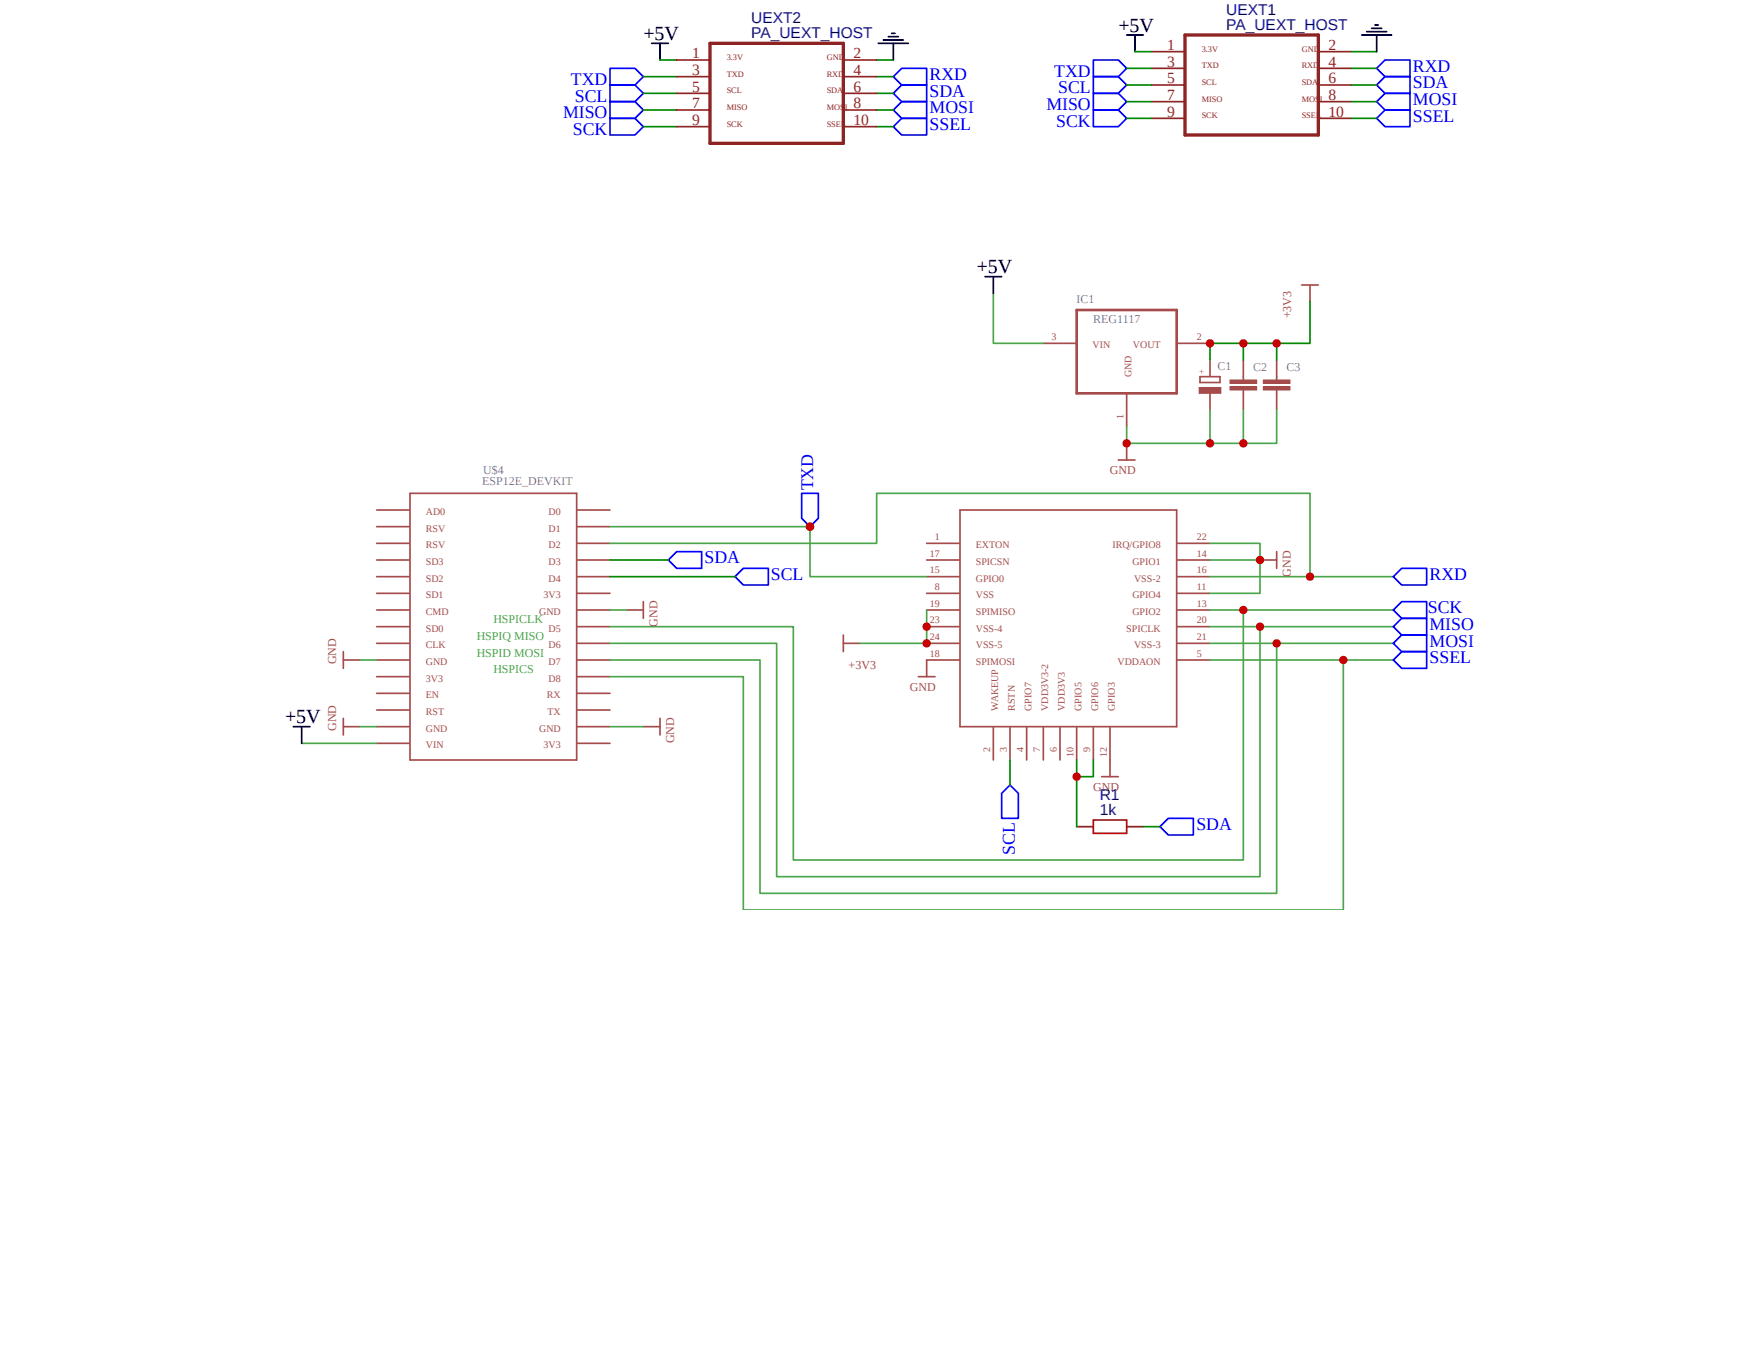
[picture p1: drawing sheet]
<svg xmlns="http://www.w3.org/2000/svg" width="279mm" height="216mm" viewBox="0 0 279 216" stroke-linecap="round" stroke-linejoin="round" font-family="sans-serif">
<g fill="none" stroke="#a54b4b" stroke-width=".26">
<path d="M165.6 54.5h5.2M186.9 54.5h5.2M190.5 59.8h3.2v.9h-3.2zM65.1 78.3h26.4v42.3h-26.4zM177.5 73h2.7M178.9 62.5v5.2M178.9 70.4v2.6M59.8 81h5.2M59.8 86.3h5.2M59.8 88.9h5.2M59.8 91.5h5.2M59.8 94.2h5.2"/>
<path d="M59.8 96.8h5.2M59.8 99.5h5.2M59.8 83.6h5.2M91.6 81h5.2M91.6 86.3h5.2M91.6 88.9h5.2M91.6 91.5h5.2M91.6 94.2h5.2M91.6 96.8h5.2M91.6 99.5h5.2M91.6 83.6h5.2M99.5 96.8h2.6"/>
<path d="M102.1 95.5v2.7M147.1 86.3h5.2M147.1 88.9h5.2M147.1 91.5h5.2M147.1 94.2h5.2M147.1 96.8h5.2M147.1 99.5h5.2M152.4 81h34.4v34.4h-34.4zM186.9 86.3h5.2M186.9 88.9h5.2M186.9 91.5h5.2M186.9 94.2h5.2"/>
<path d="M186.9 96.8h5.2M186.9 99.5h5.2M200 88.9h2.7M202.7 87.6v2.6M54.5 115.4h2.6M54.5 104.8h2.6M54.5 103.5v2.6M54.5 114v2.7M59.8 115.4h5.2M59.8 102.1h5.2M59.8 104.8h5.2M59.8 107.4h5.2"/>
<path d="M59.8 118h5.2M59.8 112.7h5.2M59.8 110.1h5.2M91.6 115.4h5.2M91.6 102.1h5.2M91.6 104.8h5.2M91.6 107.4h5.2M91.6 118h5.2M91.6 112.7h5.2M91.6 110.1h5.2M102.1 115.4h2.7M104.8 114v2.7"/>
<path d="M133.9 102.1h2.6M133.9 100.8v2.7M145.8 107.4h2.6M147.1 102.1h5.2M152.3 104.8h-5.2v2.6M157.7 115.4v5.2M160.3 115.4v5.2M163 115.4v5.2M165.6 115.4v5.2M168.3 115.4v5.2M170.9 115.4v5.2M173.6 115.4v5.2"/>
<path d="M176.2 115.4v7.9M186.9 102.1h5.2M186.9 104.8h5.2M174.9 123.3h2.6"/>
</g>
<path d="M170.9 49.2h15.9v13.2h-15.9z" fill="none" stroke="#a54b4b" stroke-width=".42"/>
<path d="M190.4 61.5h3.4v.9h-3.4z" fill="#a54b4b"/>
<path d="M190.4 61.5h3.4v.9h-3.4z" fill="none" stroke="#a54b4b" stroke-width=".16"/>
<path d="M192.1 57.1v2.7M197.4 59.8v.5M192.1 62.5v2.6M197.4 61.9v.5" fill="none" stroke="#a54b4b" stroke-width=".26"/>
<path d="M195.3 61.4h4.2v.5h-4.2z" fill="#a54b4b"/>
<path d="M195.3 61.4h4.2v.5h-4.2z" fill="none" stroke="#a54b4b" stroke-width=".16"/>
<path d="M195.3 60.3h4.2v.6h-4.2z" fill="#a54b4b"/>
<path d="M195.3 60.3h4.2v.6h-4.2z" fill="none" stroke="#a54b4b" stroke-width=".16"/>
<path d="M197.4 57.1v2.7M202.7 59.8v.5M197.4 62.5v2.6M202.7 61.9v.5" fill="none" stroke="#a54b4b" stroke-width=".26"/>
<path d="M200.6 61.4h4.2v.5h-4.2z" fill="#a54b4b"/>
<path d="M200.6 61.4h4.2v.5h-4.2z" fill="none" stroke="#a54b4b" stroke-width=".16"/>
<path d="M200.6 60.3h4.2v.6h-4.2z" fill="#a54b4b"/>
<path d="M200.6 60.3h4.2v.6h-4.2z" fill="none" stroke="#a54b4b" stroke-width=".16"/>
<path d="M202.7 57.1v2.7M206.6 45.2h2.7M208 45.2v2.7M202.7 62.5v2.6" fill="none" stroke="#a54b4b" stroke-width=".26"/>
<g fill="none" stroke="#4ba54b" stroke-width=".26">
<path d="M157.7 46.6v7.9h7.9M192.1 65.1v5.3M197.4 65.1v5.3M202.7 65.1v5.3h-23.8v-2.7M96.8 83.6h31.8v7.9h18.5M96.8 86.3h42.4v-8h68.8v13.2M96.8 96.8h2.7M147.1 96.8v5.3h-10.6M192.1 96.8h29.1M192.1 99.5h29.1M192.1 86.3h7.9v2.6h-7.9M192.1 91.5h29.1"/>
<path d="M197.4 96.8v39.7h-71.5v-37h-29.1M200 99.5v39.7h-76.7v-37.1h-26.5M200 88.9v5.3h-7.9M47.9 118h11.9M57.1 104.8h2.7M57.1 115.4h2.7M96.8 115.4h5.3M192.1 104.8h29.1M192.1 102.1h29.1M202.7 102.1v39.7h-82.1v-37h-23.8M213.3 104.8v39.7h-95.3v-37.1h-21.2"/>
</g>
<path d="M112.7 6.9h21.2v15.9h-21.2zM188.1 5.6h21.2v15.8h-21.2z" fill="none" stroke="#8d2323" stroke-width=".53"/>
<g fill="none" stroke="#8d2323" stroke-width=".26">
<path d="M107.4 17.5h5.3M107.4 14.8h5.3M107.4 12.2h5.3M107.4 9.5h5.3M133.9 17.5h5.3M133.9 14.8h5.3M133.9 12.2h5.3M133.9 9.5h5.3M182.8 18.8h5.3M182.8 16.1h5.3M182.8 13.5h5.3M182.8 10.8h5.3"/>
<path d="M182.8 8.2h5.3M209.3 18.8h5.3M209.3 16.1h5.3M209.3 13.5h5.3M209.3 10.8h5.3M209.3 8.2h5.3M107.4 20.1h5.3M133.9 20.1h5.3"/>
</g>
<g fill="none" stroke="#00f" stroke-width=".26">
<path d="M96.8 10.8h4l1.3 1.4-1.3 1.3h-4zM96.8 13.5h4l1.3 1.3-1.3 1.3h-4zM96.8 16.1h4l1.3 1.4-1.3 1.3h-4zM96.8 18.8h4l1.3 1.3-1.3 1.3h-4zM141.8 12.2l1.3-1.4h4v2.7h-4zM141.8 14.8l1.3-1.3h4v2.6h-4zM141.8 17.5l1.3-1.4h4v2.7h-4zM173.6 9.5h3.9l1.4 1.3-1.4 1.4h-3.9zM173.6 12.2h3.9l1.4 1.3-1.4 1.3h-3.9zM173.6 14.8h3.9l1.4 1.3-1.4 1.4h-3.9zM173.6 17.5h3.9l1.4 1.3-1.4 1.3h-3.9zM218.5 10.8l1.4-1.3h3.9v2.7h-3.9z"/>
<path d="M218.5 18.8l1.4-1.3h3.9v2.6h-3.9zM219.9 12.2h3.9v2.6h-3.9l-1.4-1.3zM219.9 14.8h3.9v2.7h-3.9l-1.4-1.4zM141.8 20.1l1.3-1.3h4v2.6h-4zM127.3 78.3h2.6v4l-1.3 1.3-1.3-1.3zM106.1 88.9l1.3-1.3h4v2.6h-4zM116.7 91.5l1.3-1.3h4v2.7h-4zM221.2 96.8l1.3-1.3h4v2.7h-4zM221.2 99.5l1.3-1.3h4v2.6h-4zM221.2 91.5l1.3-1.3h4v2.7h-4zM221.2 102.1l1.3-1.3h4v2.7h-4zM221.2 104.8l1.3-1.3h4v2.6h-4z"/>
<path d="M160.3 124.6l1.4 1.3v4h-2.7v-4zM185.5 129.9h3.9v2.7h-3.9l-1.4-1.4z"/>
</g>
<g fill="none" stroke="#080" stroke-width=".26">
<path d="M102.1 12.2h5.3M102.1 14.8h5.3M102.1 17.5h5.3M104.8 9.5h2.6M139.2 12.2h2.6M139.2 14.8h2.6M139.2 17.5h2.6M139.2 9.5h2.6M178.9 10.8h3.9M178.9 13.5h3.9M178.9 16.1h3.9M178.9 18.8h3.9"/>
<path d="M180.2 8.2h2.6M214.6 10.8h3.9M214.6 13.5h3.9M214.6 16.1h3.9M214.6 18.8h3.9M214.6 8.2h3.9M102.1 20.1h5.3M139.2 20.1h2.6M192.1 57.1v-2.6h5.3v2.6M197.4 54.5h5.3v2.6M208 47.9v6.6h-5.3M96.8 88.9h9.3"/>
<path d="M96.8 91.5h19.9M160.3 120.6v4M170.9 120.6v10.6M173.6 120.6v2.7h-2.7M181.5 131.2h2.6"/>
</g>
<g fill="none" stroke="#000" stroke-width=".26">
<path d="M103.5 6.9h2.6M104.8 6.9v2.6M139.4 6.9h4.8M140.2 6.3h3.2M141 5.8h1.6M141.6 5.3h.5M141.8 6.9v2.6M178.9 5.6h2.6M180.2 5.6v2.6M216.2 5.6h4.7M217 5h3.1M217.8 4.5h1.5"/>
<path d="M218.3 4h.5M218.5 5.6v2.6M156.4 43.9h2.6M157.7 43.9v2.7M46.6 115.4h2.6M47.9 115.4v2.6"/>
</g>
<path d="M173.6 130.2h5.3v2.1h-5.3z" fill="none" stroke="#a00000" stroke-width=".26"/>
<path d="M170.9 131.2h2.7M178.9 131.2h2.6" fill="none" stroke="#800" stroke-width=".26"/>
<g fill="#c00">
<circle cx="170.9" cy="123.3" r=".66"/>
<circle cx="128.6" cy="83.6" r=".66"/>
<circle cx="197.4" cy="54.5" r=".66"/>
<circle cx="192.1" cy="54.5" r=".66"/>
<circle cx="213.3" cy="104.8" r=".66"/>
<circle cx="197.4" cy="96.8" r=".66"/>
<circle cx="200" cy="99.5" r=".66"/>
<circle cx="202.7" cy="102.1" r=".66"/>
<circle cx="192.1" cy="70.4" r=".66"/>
<circle cx="197.4" cy="70.4" r=".66"/>
<circle cx="200" cy="88.9" r=".66"/>
<circle cx="147.1" cy="102.1" r=".66"/>
<circle cx="147.1" cy="99.5" r=".66"/>
<circle cx="202.7" cy="54.5" r=".66"/>
<circle cx="178.9" cy="70.4" r=".66"/>
<circle cx="208" cy="91.5" r=".66"/>
</g>
<g font-size="3.2">
<text x="177.5" y="5">+5V</text>
<text x="102.1" y="6.3">+5V</text>
<text x="155" y="43.4">+5V</text>
<text x="45.2" y="114.8">+5V</text>
</g>
<g font-size="2.8" fill="#00f">
<text x="224.3" y="11.4">RXD</text>
<text x="90.6" y="13.5">TXD</text>
<text x="91.3" y="16.1">SCL</text>
<text x="147.6" y="12.7">RXD</text>
<text x="147.6" y="15.3">SDA</text>
<text x="147.6" y="18">MOSI</text>
<text x="166.1" y="17.5">MISO</text>
<text x="167.4" y="12.2">TXD</text>
<text x="168" y="14.8">SCL</text>
<text x="224.3" y="14">SDA</text>
<text x="224.3" y="16.7">MOSI</text>
<text x="89.4" y="18.8">MISO</text>
<text x="91" y="21.4">SCK</text>
<text x="147.6" y="20.6">SSEL</text>
<text x="167.7" y="20.1">SCK</text>
<text x="224.3" y="19.3">SSEL</text>
<text x="129.1" y="77.9" transform="rotate(-90 129.1 77.9)">TXD</text>
<text x="111.9" y="89.4">SDA</text>
<text x="122.4" y="92.1">SCL</text>
<text x="226.9" y="92.1">RXD</text>
<text x="226.7" y="97.4">SCK</text>
<text x="226.9" y="100">MISO</text>
<text x="226.9" y="102.7">MOSI</text>
<text x="226.9" y="105.3">SSEL</text>
<text x="189.9" y="131.8">SDA</text>
<text x="161.1" y="135.7" transform="rotate(-90 161.1 135.7)">SCL</text>
</g>
<g font-size="2.5" fill="#000080">
<text x="119.3" y="3.7">UEXT2</text>
<text x="194.7" y="4.8">PA_UEXT_HOST</text>
<text x="194.7" y="2.3">UEXT1</text>
<text x="119.3" y="6.1">PA_UEXT_HOST</text>
<text x="174.6" y="129.4">1k</text>
<text x="174.6" y="127">R1</text>
</g>
<g font-size="2.5" fill="#8d2323">
<text x="109.9" y="11.9">3</text>
<text x="109.9" y="9.3">1</text>
<text x="135.5" y="11.9">4</text>
<text x="135.5" y="9.3">2</text>
<text x="185.3" y="10.6">3</text>
<text x="185.3" y="7.9">1</text>
<text x="210.9" y="10.6">4</text>
<text x="210.9" y="7.9">2</text>
<text x="109.9" y="17.2">7</text>
<text x="109.9" y="14.6">5</text>
<text x="135.5" y="17.2">8</text>
<text x="135.5" y="14.6">6</text>
<text x="185.3" y="15.9">7</text>
<text x="185.3" y="13.2">5</text>
<text x="210.9" y="15.9">8</text>
<text x="210.9" y="13.2">6</text>
<text x="109.9" y="19.8">9</text>
<text x="135.5" y="19.8">10</text>
<text x="185.3" y="18.5">9</text>
<text x="210.9" y="18.5">10</text>
</g>
<g font-size="1.9" fill="#838383">
<text x="170.9" y="48">IC1</text>
<text x="173.6" y="51.3">REG1117</text>
<text x="193.3" y="58.8">C1</text>
<text x="199" y="58.9">C2</text>
<text x="204.3" y="58.9">C3</text>
<text x="76.6" y="77">ESP12E_DEVKIT</text>
<text x="76.7" y="75.3">U$4</text>
</g>
<g font-size="1.9" fill="#a54b4b">
<text x="204.9" y="50.5" transform="rotate(-90 204.9 50.5)">+3V3</text>
<text x="176.2" y="75.3">GND</text>
<text x="204.9" y="91.5" transform="rotate(-90 204.9 91.5)">GND</text>
<text x="104.4" y="99.5" transform="rotate(-90 104.4 99.5)">GND</text>
<text x="53.3" y="105.5" transform="rotate(-90 53.3 105.5)">GND</text>
<text x="134.7" y="106.3">+3V3</text>
<text x="144.5" y="109.7">GND</text>
<text x="53.3" y="116" transform="rotate(-90 53.3 116)">GND</text>
<text x="107.1" y="118" transform="rotate(-90 107.1 118)">GND</text>
<text x="173.6" y="125.6">GND</text>
</g>
<g font-size="1.9" fill="#4ba54b">
<text x="75.7" y="101.6">HSPIQ MISO</text>
<text x="78.3" y="99">HSPICLK</text>
<text x="75.7" y="104.2">HSPID MOSI</text>
<text x="78.3" y="106.9">HSPICS</text>
</g>
<g font-size="1.6" fill="#a54b4b">
<text x="166.9" y="54">3</text>
<text x="190" y="54">2</text>
<text x="173.4" y="55.3">VIN</text>
<text x="179.6" y="59.9" transform="rotate(-90 179.6 59.9)">GND</text>
<text x="179.9" y="55.3">VOUT</text>
<text x="178.3" y="66.4" transform="rotate(-90 178.3 66.4)">1</text>
<text x="67.6" y="81.7">AD0</text>
<text x="87.1" y="81.7">D0</text>
<text x="67.6" y="89.7">SD3</text>
<text x="67.6" y="87">RSV</text>
<text x="67.6" y="84.4">RSV</text>
<text x="87.1" y="89.7">D3</text>
<text x="87.1" y="87">D2</text>
<text x="87.1" y="84.4">D1</text>
<text x="147.6" y="88.4">17</text>
<text x="148.4" y="85.7">1</text>
<text x="154.9" y="87">EXTON</text>
<text x="154.9" y="89.7">SPICSN</text>
<text x="176.6" y="87">IRQ/GPIO8</text>
<text x="179.8" y="89.7">GPIO1</text>
<text x="190" y="88.4">14</text>
<text x="190" y="85.7">22</text>
<text x="67.6" y="95">SD1</text>
<text x="67.6" y="92.3">SD2</text>
<text x="86.3" y="95">3V3</text>
<text x="87.1" y="92.3">D4</text>
<text x="147.6" y="91">15</text>
<text x="148.4" y="93.7">8</text>
<text x="154.9" y="92.3">GPIO0</text>
<text x="154.9" y="95">VSS</text>
<text x="179.8" y="95">GPIO4</text>
<text x="180" y="92.3">VSS-2</text>
<text x="190" y="93.7">11</text>
<text x="190" y="91">16</text>
<text x="67.6" y="100.3">SD0</text>
<text x="67.6" y="97.6">CMD</text>
<text x="85.6" y="97.6">GND</text>
<text x="87.1" y="100.3">D5</text>
<text x="147.6" y="96.3">19</text>
<text x="147.6" y="99">23</text>
<text x="147.6" y="101.6">24</text>
<text x="154.9" y="97.6">SPIMISO</text>
<text x="154.9" y="100.3">VSS-4</text>
<text x="178.8" y="100.3">SPICLK</text>
<text x="179.8" y="97.6">GPIO2</text>
<text x="190" y="101.6">21</text>
<text x="190" y="99">20</text>
<text x="190" y="96.3">13</text>
<text x="67.6" y="105.6">GND</text>
<text x="67.6" y="102.9">CLK</text>
<text x="87.1" y="105.6">D7</text>
<text x="87.1" y="102.9">D6</text>
<text x="147.6" y="104.3">18</text>
<text x="154.9" y="102.9">VSS-5</text>
<text x="154.9" y="105.6">SPIMOSI</text>
<text x="177.4" y="105.6">VDDAON</text>
<text x="180" y="102.9">VSS-3</text>
<text x="190" y="104.3">5</text>
<text x="67.6" y="113.5">RST</text>
<text x="67.6" y="110.8">EN</text>
<text x="67.6" y="108.2">3V3</text>
<text x="86.8" y="110.8">RX</text>
<text x="86.9" y="113.5">TX</text>
<text x="87.1" y="108.2">D8</text>
<text x="158.5" y="112.8" transform="rotate(-90 158.5 112.8)">WAKEUP</text>
<text x="161.1" y="112.8" transform="rotate(-90 161.1 112.8)">RSTN</text>
<text x="163.8" y="112.8" transform="rotate(-90 163.8 112.8)">GPIO7</text>
<text x="166.4" y="112.8" transform="rotate(-90 166.4 112.8)">VDD3V3-2</text>
<text x="169.1" y="112.8" transform="rotate(-90 169.1 112.8)">VDD3V3</text>
<text x="171.7" y="112.8" transform="rotate(-90 171.7 112.8)">GPIO5</text>
<text x="174.4" y="112.8" transform="rotate(-90 174.4 112.8)">GPIO6</text>
<text x="177" y="112.8" transform="rotate(-90 177 112.8)">GPIO3</text>
<text x="67.6" y="118.8">VIN</text>
<text x="67.6" y="116.1">GND</text>
<text x="85.6" y="116.1">GND</text>
<text x="86.3" y="118.8">3V3</text>
<text x="157.2" y="119.4" transform="rotate(-90 157.2 119.4)">2</text>
<text x="159.8" y="119.4" transform="rotate(-90 159.8 119.4)">3</text>
<text x="162.5" y="119.4" transform="rotate(-90 162.5 119.4)">4</text>
<text x="165.1" y="119.4" transform="rotate(-90 165.1 119.4)">7</text>
<text x="167.8" y="119.4" transform="rotate(-90 167.8 119.4)">6</text>
<text x="173" y="119.4" transform="rotate(-90 173 119.4)">9</text>
<text x="170.4" y="120.2" transform="rotate(-90 170.4 120.2)">10</text>
<text x="175.7" y="120.2" transform="rotate(-90 175.7 120.2)">12</text>
</g>
<g font-size="1.3" fill="#8d2323">
<text x="115.4" y="9.5">3.3V</text>
<text x="131.2" y="9.5">GND</text>
<text x="190.8" y="8.2">3.3V</text>
<text x="190.8" y="10.8">TXD</text>
<text x="206.6" y="8.2">GND</text>
<text x="206.6" y="10.8">RXD</text>
<text x="115.4" y="12.2">TXD</text>
<text x="115.4" y="14.8">SCL</text>
<text x="115.4" y="17.5">MISO</text>
<text x="131.2" y="12.2">RXD</text>
<text x="131.2" y="14.8">SDA</text>
<text x="131.2" y="17.5">MOSI</text>
<text x="190.8" y="13.5">SCL</text>
<text x="190.8" y="16.1">MISO</text>
<text x="206.6" y="13.5">SDA</text>
<text x="206.6" y="16.1">MOSI</text>
<text x="115.4" y="20.1">SCK</text>
<text x="131.2" y="20.1">SSEL</text>
<text x="190.8" y="18.8">SCK</text>
<text x="206.6" y="18.8">SSEL</text>
</g>
<text font-size="1.3" fill="#a54b4b" x="191.2" y="59.4" transform="rotate(-90 191.2 59.4)">+</text>
</svg>
